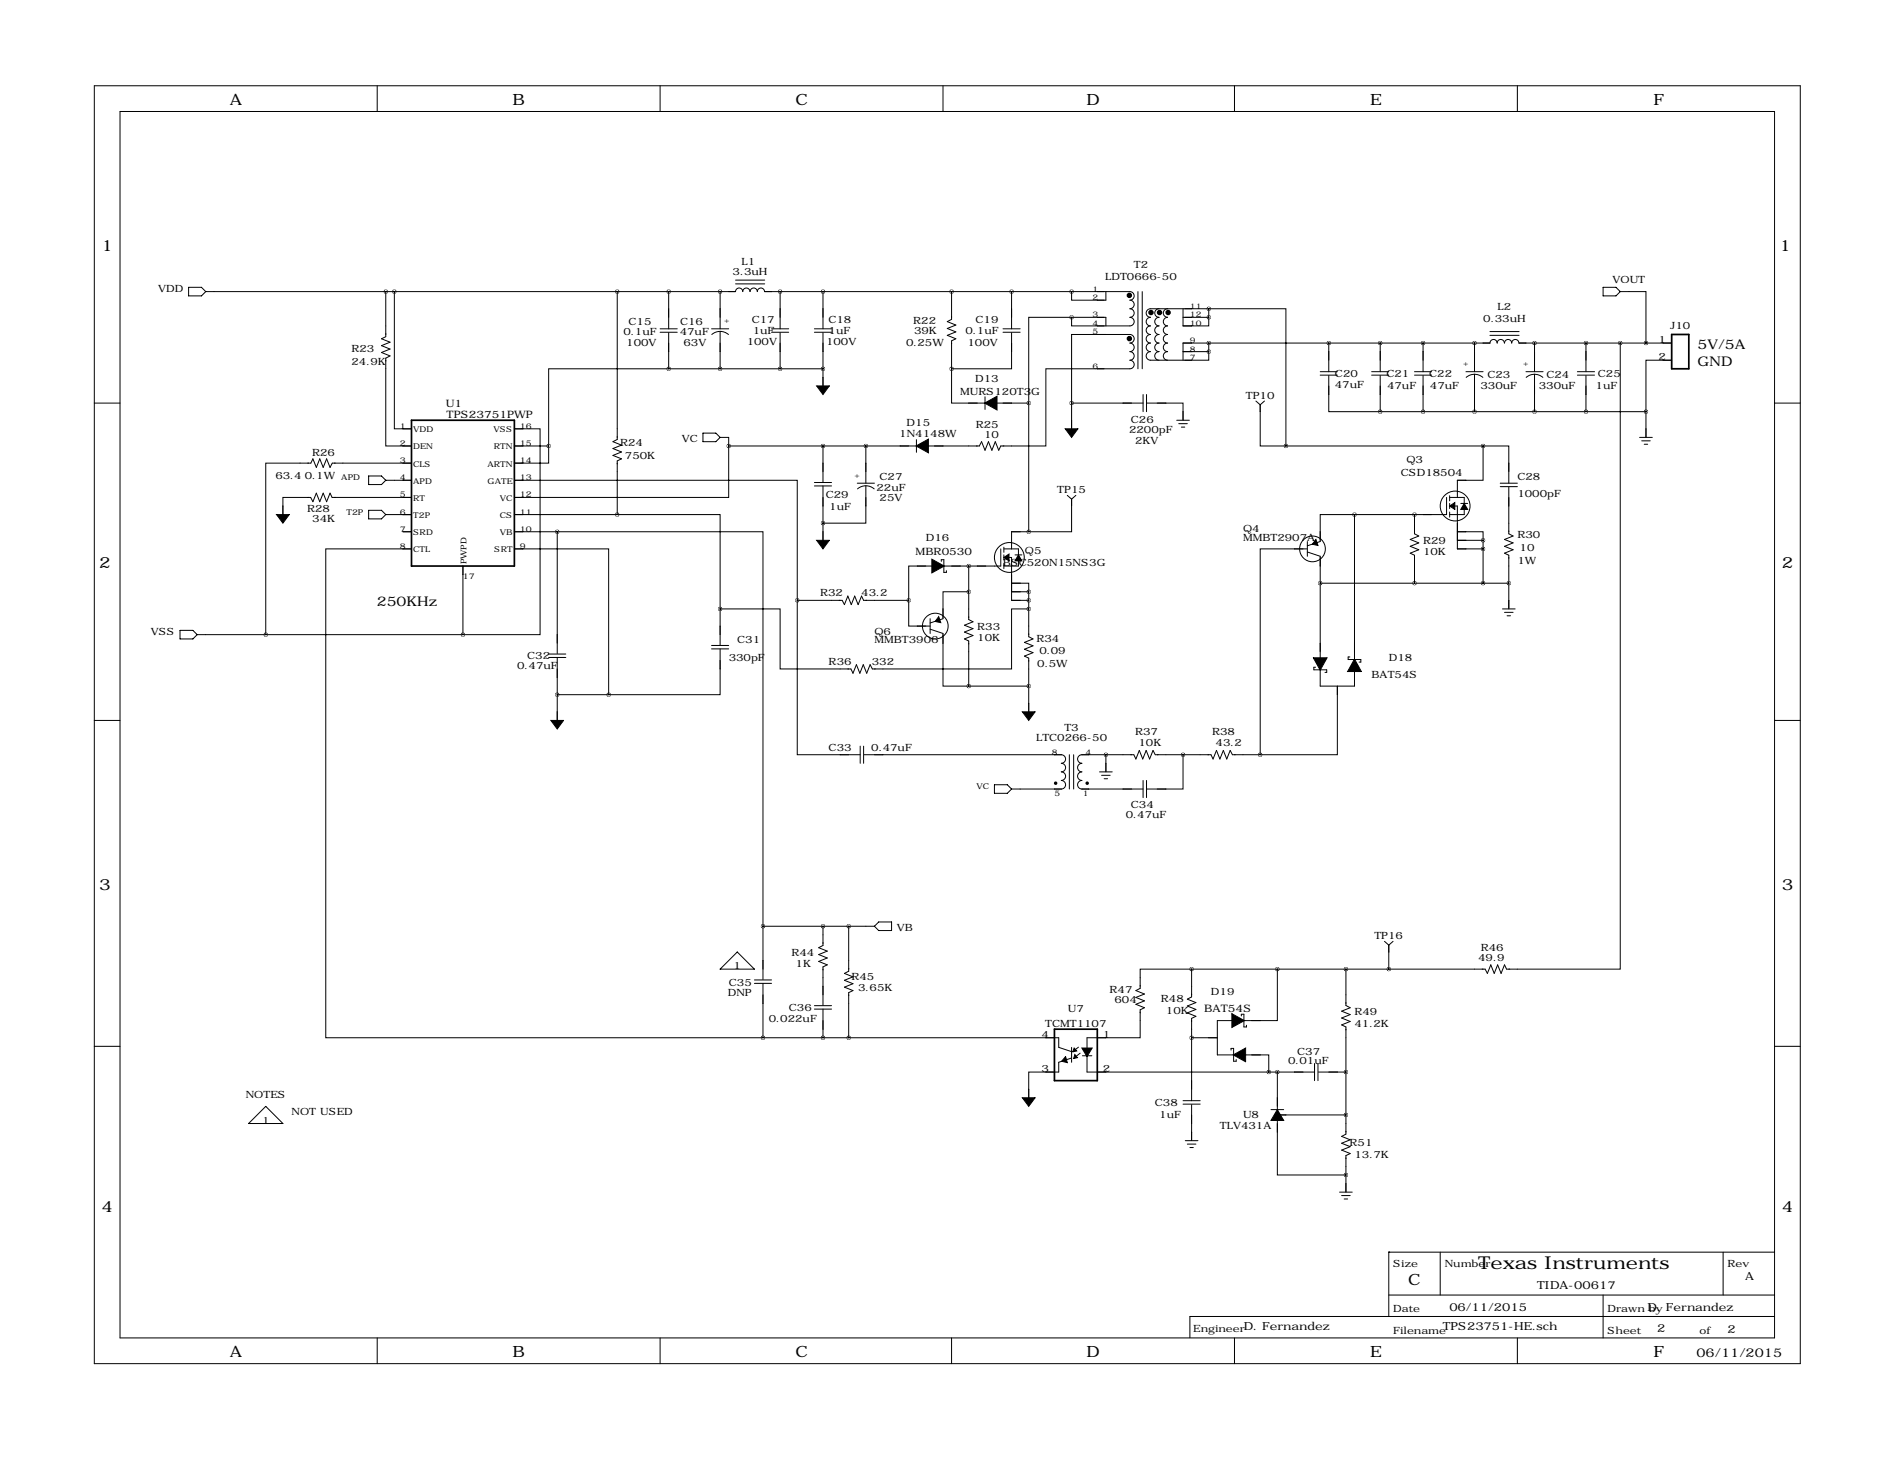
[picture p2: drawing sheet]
<svg xmlns="http://www.w3.org/2000/svg" width="559mm" height="432mm" viewBox="0 0 559 432" stroke-linecap="round" stroke-linejoin="round" font-family="sans-serif">
<g fill="none" stroke="#000" stroke-width=".3">
<path d="M27.9 25.4h505.5v378.5h-505.5zM35.6 33h490.2v363.2h-490.2zM111.8 25.4v7.6M195.6 25.4v7.6M279.4 25.4v7.6M365.8 25.4v7.6M449.6 25.4v7.6M55.9 85.1h3.8l1.3 1.3-1.3 1.2h-3.8zM61 86.4h156.9a1.07 1.07 0 0 1 1.1-1.1 1.07 1.07 0 0 1 1.1 1.1 1.07 1.07 0 0 1 1-1.1 1.07 1.07 0 0 1 1.1 1.1 1.09 1.09 0 0 1 1.1-1.1 1.09 1.09 0 0 1 1.1 1.1 1.07 1.07 0 0 1 1.1-1.1 1.07 1.07 0 0 1 1 1.1h108.3a1.27 1.27 0 0 1 1.2 1.2 1.27 1.27 0 0 1-1.2 1.3 1.27 1.27 0 0 1 1.2 1.3 1.27 1.27 0 0 1-1.2 1.2 1.27 1.27 0 0 1 1.2 1.3 1.27 1.27 0 0 1-1.2 1.3 1.27 1.27 0 0 1 1.2 1.3 1.27 1.27 0 0 1-1.2 1.2h-17.3v-2.5M114.3 86.4v13.3l-1.3 .6 2.6 1-2.6 1.1 2.6 1-2.6 1 2.6 1-1.3 .7v26h7.6M116.8 86.4v40.6h5.1M182.9 86.4v43.7l-1.3 .7 2.5 1-2.5 1 2.5 1.1-2.5 1 2.5 1-1.2 .6v15.9"/>
<path d="M195.6 97.4h5.1M195.6 98.4h5.1M198.1 86.4v11M198.1 98.6v10.6M210.8 97.4h5.1M210.9 99.1a3.8 3.8 0 0 1 4.9 0M213.4 86.4v11M213.4 98.1v11.1M217.9 84.1h8.7M217.9 83h8.7M228.6 97.4h5.1M228.6 98.4h5.1"/>
<path d="M231.1 86.4v11M231.1 98.6v10.6M241.3 97.4h5.1M241.3 98.4h5.1M243.8 86.4v11M243.8 98.6v16.2M281.9 86.4v8.2l-1.2 .6 2.5 1.1-2.5 1 2.5 1-2.5 1 2.5 1-1.3 .6v8.3M297.2 97.4h5.1M297.2 98.4h5.1M299.7 98.6v10.6h-17.8M299.7 86.4v11M317.5 86.4v2.5h10.2v-2.5"/>
<path d="M317.5 94h-12.7v25.4M317.5 94h10.2v2.5M337.2 86.4v22.8M338.4 86.4v22.8M343.4 91.4a1.27 1.27 0 0 0-1.3 1.3 1.27 1.27 0 0 0 1.3 1.3 1.27 1.27 0 0 0-1.3 1.3 1.27 1.27 0 0 0 1.3 1.2 1.27 1.27 0 0 0-1.3 1.3 1.27 1.27 0 0 0 1.3 1.3 1.27 1.27 0 0 0-1.3 1.2 1.27 1.27 0 0 0 1.3 1.3 1.27 1.27 0 0 0-1.3 1.3 1.27 1.27 0 0 0 1.3 1.2 1.27 1.27 0 0 0-1.3 1.3 1.27 1.27 0 0 0 1.3 1.3M345.9 91.4a1.27 1.27 0 0 0-1.2 1.3 1.27 1.27 0 0 0 1.2 1.3 1.27 1.27 0 0 0-1.2 1.3 1.27 1.27 0 0 0 1.2 1.2 1.27 1.27 0 0 0-1.2 1.3 1.27 1.27 0 0 0 1.2 1.3 1.27 1.27 0 0 0-1.2 1.2 1.27 1.27 0 0 0 1.2 1.3 1.27 1.27 0 0 0-1.2 1.3 1.27 1.27 0 0 0 1.2 1.2 1.27 1.27 0 0 0-1.2 1.3 1.27 1.27 0 0 0 1.2 1.3M350.5 91.4v5.1h7.6v-2.5M350.5 94h7.6M358.1 91.4h-17.2a1.27 1.27 0 0 0-1.3 1.3 1.27 1.27 0 0 0 1.3 1.3 1.27 1.27 0 0 0-1.3 1.3 1.27 1.27 0 0 0 1.3 1.2 1.27 1.27 0 0 0-1.3 1.3 1.27 1.27 0 0 0 1.3 1.3 1.27 1.27 0 0 0-1.3 1.2 1.27 1.27 0 0 0 1.3 1.3 1.27 1.27 0 0 0-1.3 1.3 1.27 1.27 0 0 0 1.3 1.2 1.27 1.27 0 0 0-1.3 1.3 1.27 1.27 0 0 0 1.3 1.3h17.2v-2.6M358.1 91.4h22.9v40.7M358.1 91.4v2.6M441.5 99.3h8.6"/>
<path d="M441.5 98.2h8.6M475 85.1h3.8l1.3 1.3-1.3 1.2h-3.8zM480.1 86.4h7.6v15.2M27.9 119.4h7.7M198.1 109.2h-35.5v22.9M198.1 109.2h45.7M281.9 109.2v10.2h22.9M291.8 117.5v3.8M304.8 119.4v38.1M317.5 119.4v-20.3h17.3a1.27 1.27 0 0 1 1.2 1.2 1.27 1.27 0 0 1-1.2 1.3 1.27 1.27 0 0 1 1.2 1.3 1.27 1.27 0 0 1-1.2 1.2 1.27 1.27 0 0 1 1.2 1.3 1.27 1.27 0 0 1-1.2 1.3 1.27 1.27 0 0 1 1.2 1.3 1.27 1.27 0 0 1-1.2 1.2h-24.9v22.9h-13.4l-.6 1.2-1-2.5-1 2.5-1-2.5-1.1 2.5-1-2.5-.6 1.3h-74.3M317.5 119.4h21.2M317.5 119.4v8.1"/>
<path d="M338.7 116.8v5.1M339.7 116.8v5.1M339.9 119.4h10.6v5.1M350.5 104.1h7.6M358.1 101.6v2.5M372.1 118.8l1.3 1.1M373.4 119.9v12.2h7.6M374.6 118.8l-1.2 1.1M391.2 110.1h5M391.2 111.1h5M393.7 111.3v10.6h15.2M393.7 101.6v8.5"/>
<path d="M406.4 110.1h5.1M406.4 111.1h5.1M408.9 101.6v8.5M408.9 111.3v10.6M419.1 110.1h5.1M419.1 111.1h5.1M421.6 101.6v8.5M421.6 111.3v10.6M434.3 110.1h5.1M434.4 111.8a3.8 3.8 0 0 1 5 0M436.9 101.6v8.5M436.9 110.8v11.1"/>
<path d="M445.7 101.6a1.07 1.07 0 0 0-1-1.1 1.07 1.07 0 0 0-1.1 1.1 1.07 1.07 0 0 0-1.1-1.1 1.07 1.07 0 0 0-1 1.1h-91v5.1M445.8 101.6a1.07 1.07 0 0 1 1-1.1 1.07 1.07 0 0 1 1.1 1.1 1.07 1.07 0 0 1 1.1-1.1 1.07 1.07 0 0 1 1 1.1h45.3M452.1 110.1h5.1M452.2 111.8a3.8 3.8 0 0 1 4.9 0M454.7 101.6v8.5M454.7 110.8v11.1M467.4 110.1h5M467.4 111.1h5M469.9 101.6v8.5M469.9 111.3v10.6M480.1 101.6v185.4h-33.7l-.6-1.2-1 2.5-1.1-2.5-1 2.5-1-2.5-1 2.5-.7-1.3h-86.9M495.3 106.7h-7.6v15.2"/>
<path d="M525.8 119.4h7.6M121.9 137.2h-23.4l-.7 1.2-1-2.5-1 2.5-1.1-2.5-1 2.5-1-2.5-.6 1.3h-13.4v50.8M152.4 127h7.6v61h-22.8M152.4 132.1h10.2M162.6 132.1v5.1h-10.2M208.3 128.3h3.8l1.3 1.2-1.3 1.3h-3.8zM213.4 129.5h2.5v2.6M215.9 132.1v15.2h-63.5M243.8 132.1v10.6M256.5 132.1v11M271.5 130.2v3.8M348.6 124.5h3.8"/>
<path d="M349.2 125.5h2.6M350 126.5h1M381 132.1h58.4M408.9 121.9h78.8M439.4 132.1h7.6v11M439.4 132.1v10.1h-7.6v5.1M485.8 129.5h3.8M486.4 130.6h2.5M487.2 131.6h1M487.7 121.9v7.6M109.2 141h3.8l1.3 1.2-1.3 1.3h-3.8zM109.2 151.1h3.8l1.3 1.3-1.3 1.3h-3.8z"/>
<path d="M114.3 152.4h7.6M114.3 142.2h7.6M119.4 157.5h2.5M121.9 147.3h-23.5l-.6-1.3-1 2.6-1-2.6-1.1 2.6-1-2.6-1 2.6-.7-1.3h-8.2v5.6M152.4 142.2h83.8v35.6M152.4 157.5h12.7M152.4 152.4h30.5M165.1 157.5h61v116.8M165.1 157.5v36M182.9 152.4h30.5v27.9M241.3 143.9h5.1M241.3 142.9h5.1"/>
<path d="M243.8 143.9v16.6M254 143.1h5.1M254.1 144.8a3.8 3.8 0 0 1 4.9 0M256.5 143.8v11.1h-12.7M304.8 157.5h-5.1v5.1M316.2 146.7l1.3 1.1M317.5 147.8v9.7h-12.7M318.8 146.7l-1.3 1.1M401.3 152.4h-10.1v8l-3.9 1.2M401.3 152.4v50.8h-10.1v-38.5l-3.9-1.2M419.1 152.4v5.7l1.3 .7-2.6 1 2.6 1-2.6 1 2.6 1-2.6 1 1.3 .6v8.3M428.6 147.3v5.1h-27.3"/>
<path d="M429.5 149.9h2.3v12.7h7.6M429.5 146.8v1.5M429.5 149.1v1.5M429.5 151.6v1.6M429.6 147.3h4.2v1.8M431.8 157.5h7.6v2.5M432.8 149.1h2M433.8 150.9v1.5h-4.2M444.5 143.1h5.1M444.5 144.1h5.1M447 144.3v13.8l1.3 .7-2.5 1 2.5 1-2.5 1 2.5 1-2.5 1 1.2 .6v15.9M121.9 162.6h-25.4v144.7h129.6"/>
<path d="M137.2 167.6v20.4M152.4 162.6h27.9v43.1M236.2 177.8v45.7h18.7M236.2 177.8h13.3l.7 1.3 1-2.6 1 2.6 1-2.6 1.1 2.6 1-2.6 .6 1.3h13.3M269.2 177.8v7.6h6.4M278.9 166.3v-.5h.8v3.7h.7v-.5M287 175.3h-7.6v7.9l-3.8 1.3M287 167.6v15.9l1.3 .6-2.5 1.1 2.5 1-2.5 1 2.5 1-2.5 1 1.2 .6v13.4M296.5 162.6v5h-27.3v10.2M297.4 165.1h2.3v12.7h5.1M297.4 162.1v1.5M297.4 164.3v1.6"/>
<path d="M297.4 166.9v1.5M297.5 162.6h4.3v1.7M299.7 172.7h5.1v2.6M299.7 175.3h5.1M300.7 164.3h2.1M301.8 166.1v1.5h-4.3M304.8 175.3v13.3l1.3 .6-2.6 1 2.6 1.1-2.6 1 2.6 1-2.6 1 1.3 .6v16.4M387.3 162.6h-13.9v60.9M387.3 160.4v4.3M391.2 172.7h55.8M431.8 160h7.6M439.4 160v12.7"/>
<path d="M53.3 186.7h3.8l1.3 1.3-1.3 1.2h-3.8zM58.4 188h78.8M162.6 194.7h5M162.6 193.7h5M165.1 194.7v19.2M210.8 192.2h5.1M210.8 191.2h5.1M213.4 180.3h17.7v17.8h21l.6 1.3 1-2.6 1.1 2.6 1-2.6 1 2.6 1-2.6 .7 1.3h41.2v-17.8h5.1M213.4 192.2v13.5h-33.1M213.4 180.3v10.7M275.6 186.3l3.8 1.3v15.6h7.6M275.6 183.2v4.4"/>
<path d="M389.8 197.6h-.5v.8h3.8v.7h-.5M399.9 194.6h-.5v.7h3.8v.8h-.5M445.2 180.3h3.7M445.8 181.4h2.5M446.5 182.4h1M27.9 213.4h7.7M165.1 205.7h15.2M287 203.2h17.8M396.2 203.2v20.3h-22.8M525.8 213.4h7.6M254.9 221v5.1M255.9 221v5.1"/>
<path d="M256 223.5h58.5a1.27 1.27 0 0 1 1.2 1.3 1.27 1.27 0 0 1-1.2 1.3 1.27 1.27 0 0 1 1.2 1.2 1.27 1.27 0 0 1-1.2 1.3 1.27 1.27 0 0 1 1.2 1.3 1.27 1.27 0 0 1-1.2 1.2 1.27 1.27 0 0 1 1.2 1.3 1.27 1.27 0 0 1-1.2 1.3h-14.8M294.6 232.4h3.8l1.3 1.3-1.3 1.2h-3.8zM316.8 223.5v10.2M318.1 223.5v10.2M325.8 228.6h3.7M326.4 229.6h2.5M327.2 230.6h1M327.7 223.5v5.1M338.7 231.1v5.1M339.7 231.1v5.1M350.5 223.5v10.2h-10.6M373.4 223.5h-8.2l-.7-1.3-1 2.6-1-2.6-1.1 2.6-1-2.6-1 2.6-.6-1.3h-16.5l-.7-1.3-1 2.6-1-2.6-1 2.6-1-2.6-1.1 2.6-.6-1.3h-15.4a1.27 1.27 0 0 0-1.2 1.3 1.27 1.27 0 0 0 1.2 1.3 1.27 1.27 0 0 0-1.2 1.2 1.27 1.27 0 0 0 1.2 1.3 1.27 1.27 0 0 0-1.2 1.3 1.27 1.27 0 0 0 1.2 1.2 1.27 1.27 0 0 0-1.2 1.3 1.27 1.27 0 0 0 1.2 1.3h18.2"/>
<path d="M226.1 274.3v15.8M226.1 274.3h33M243.8 274.3v5.7l-1.2 .7 2.5 1-2.5 1 2.5 1-2.5 1 2.5 1.1-1.3 .6v11.3M251.5 274.3v13.3l-1.3 .7 2.5 1-2.5 1 2.5 1-2.5 1.1 2.5 1-1.2 .6v13.3M260.3 273h3.9v2.6h-3.9l-1.2-1.3zM410.2 278.8l1.3 1.1M411.5 279.9v7.1M412.7 278.8l-1.2 1.1M213.4 287l5-5.1 5.1 5.1zM223.5 291.2h5.1M223.5 290.2h5.1M226.1 291.2v16.1"/>
<path d="M241.3 298.9h5.1M241.3 297.8h5.1M243.8 298.9v8.4M353.1 287h-15.3v5.7l-1.3 .7 2.6 1-2.6 1 2.6 1-2.6 1 2.6 1-1.3 .7v8.2h-15.7v10.2h67.4M353.1 287v8.2l-1.3 .7 2.5 1-2.5 1 2.5 1.1-2.5 1 2.5 1-1.2 .6v24.4M378.5 287v15.3h-17.8v10.1h15.2v5.1M398.8 287v10.8l1.2 .6-2.5 1.1 2.5 1-2.5 1 2.5 1-2.5 1 1.3 .6v31.8l-1.3 .6 2.5 1.1-2.5 1 2.5 1-2.5 1 2.5 1-1.2 .6v10.9M27.9 309.9h7.7M226.1 307.3h87.6v2.9l3.8 1.3M317.5 313.3l-3.8 1.3v2.9h-8.9v8.1M317.5 310.2v4.4M319.5 310.1l-1.2 .9"/>
<path d="M320 311.9l-1.5 1.2M320.7 312.7h2.8M353.1 307.3h7.6M364.7 311v-.5h.8v3.8h.8v-.5M367.8 300.9v-.5h.8v3.7h.7v-.5M378.5 317.5v11.1M389.5 315v5M390.5 315v5M390.7 317.5h8.1M525.8 309.9h7.6M78.7 327.7l5.1 5h-10.1zM350.5 326h5.1"/>
<path d="M350.5 327h5.1M351.2 337.8h3.7M351.8 338.8h2.5M352.6 339.9h1M353.1 327.2v10.6M376.6 328.6h3.7M378.5 331.8v16.2h20.3M378.5 330.2h20.3M396.9 353.1h3.8M397.5 354.1h2.5M398.3 355.1h1M411.5 370.8h.1"/>
<path d="M411.5 370.8v19.1M411.5 370.8h114.3M426.7 370.8v12.7M510.5 370.8v12.7M111.8 396.2v7.7M195.6 396.2v7.7M281.9 396.2v7.7M365.8 396.2v7.7M411.5 383.5h114.3M449.6 396.2v7.7M475 383.5v12.7M525.8 389.9h-173.2v6.3"/>
<circle cx="431.1" cy="149.9" r="4.4"/>
<circle cx="299.1" cy="165.1" r="4.4"/>
<circle cx="388.9" cy="162.6" r="3.8"/>
<circle cx="277.1" cy="185.4" r="3.8"/>
</g>
<g fill="#000" stroke="#000" stroke-width=".3">
<path d="M242 114.3h3.7l-1.9 2.5zM291.7 119.4l3.7-2.1v4.1zM271.4 132.1l3.7-2.1v4.1zM315.6 127h3.8l-1.9 2.5zM81.9 152.4h3.8l-1.9 2.5zM429.5 149.9l1.5-1.1v2.1zM433.8 149.1l1 1.8h-2zM242 160h3.7l-1.9 2.6zM276.1 165.6l3.7 2-3.7 2.1zM297.4 165.1l1.6-1v2zM301.8 164.3l1 1.8h-2.1zM389.9 159.8l.6 1.7-1.7-.3z"/>
<path d="M278.1 182.6l.6 1.8-1.6-.4zM389.1 194.8h4.1l-2 3.7zM401.3 195.2l2.1 3.7h-4.1zM163.2 213.4h3.8l-1.9 2.5zM302.9 210.8h3.8l-1.9 2.6zM315.7 312.9l.5 1.8-1.6-.4zM318.3 310.4l.7 .9-1.1 .2zM318.5 312.3l.7 .9-1.1 .3zM320.5 310.4h3.1l-1.5 2.5zM365 300.2l3.7 2.1-3.7 2zM365.4 312.4l3.7-2v4.1zM302.9 325.1h3.8l-1.9 2.6z"/>
<path d="M378.5 328.6l1.8 3.2h-3.7z"/>
</g>
<g fill="none" stroke="#000" stroke-width=".51">
<path d="M495.3 99.1h5.1v10.1h-5.1zM121.9 124.5h30.5v43.1h-30.5zM312.4 304.8h12.7v15.2h-12.7z"/>
<circle cx="312.8" cy="232" r=".25"/>
<circle cx="322.1" cy="232" r=".25"/>
</g>
<g fill="#000">
<circle cx="431.8" cy="152.4" r=".25"/>
<circle cx="299.7" cy="167.6" r=".25"/>
</g>
<g fill="none" stroke="#000" stroke-width=".89">
<circle cx="334.6" cy="87.5" r=".36"/>
<circle cx="341" cy="92.6" r=".36"/>
<circle cx="343.6" cy="92.6" r=".36"/>
<circle cx="346.1" cy="92.6" r=".36"/>
<circle cx="334.6" cy="100.3" r=".36"/>
</g>
<path d="M243.8 307.3a.05 .05 0 0 0 .1 0 .05 .05 0 0 0-.1 0zM251.4 307.3a.05 .05 0 0 0 .1 0 .05 .05 0 0 0-.1 0zM281.9 109.2a.05 .05 0 0 0 .1 0 .05 .05 0 0 0-.1 0zM353 287a.05 .05 0 0 0 .1 0 .05 .05 0 0 0-.1 0zM398.7 287a.05 .05 0 0 0 .1 0 .05 .05 0 0 0-.1 0zM421.6 101.6a.05 .05 0 0 0 .1 0 .05 .05 0 0 0-.1 0zM408.9 101.6a.05 .05 0 0 0 .1 0 .05 .05 0 0 0-.1 0zM398.7 330.2a.05 .05 0 0 0 .1 0 .05 .05 0 0 0-.1 0zM243.8 274.3a.05 .05 0 0 0 .1 0 .05 .05 0 0 0-.1 0zM198.1 86.4a.05 .05 0 0 0 .1 0 .05 .05 0 0 0-.1 0zM398.7 348a.05 .05 0 0 0 .1 0 .05 .05 0 0 0-.1 0zM231.1 86.4a.05 .05 0 0 0 .1 0 .05 .05 0 0 0-.1 0zM213.3 86.4a.05 .05 0 0 0 .1 0 .05 .05 0 0 0-.1 0zM454.6 101.6a.05 .05 0 0 0 .1 0 .05 .05 0 0 0-.1 0zM436.8 101.6a.05 .05 0 0 0 .1 0 .05 .05 0 0 0-.1 0zM408.9 121.9a.05 .05 0 0 0 .1 0 .05 .05 0 0 0-.1 0zM421.6 121.9a.05 .05 0 0 0 .1 0 .05 .05 0 0 0-.1 0zM436.8 121.9a.05 .05 0 0 0 .1 0 .05 .05 0 0 0-.1 0zM454.6 121.9a.05 .05 0 0 0 .1 0 .05 .05 0 0 0-.1 0zM480 101.6a.05 .05 0 0 0 .1 0 .05 .05 0 0 0-.1 0zM487.6 101.6a.05 .05 0 0 0 .1 0 .05 .05 0 0 0-.1 0zM299.7 86.4a.05 .05 0 0 0 .1 0 .05 .05 0 0 0-.1 0zM281.9 86.4a.05 .05 0 0 0 .1 0 .05 .05 0 0 0-.1 0zM256.5 132.1a.05 .05 0 0 0 .1 0 .05 .05 0 0 0-.1 0zM243.8 86.4a.05 .05 0 0 0 .1 0 .05 .05 0 0 0-.1 0zM213.3 109.2a.05 .05 0 0 0 .1 0 .05 .05 0 0 0-.1 0zM231.1 109.2a.05 .05 0 0 0 .1 0 .05 .05 0 0 0-.1 0zM243.8 109.2a.05 .05 0 0 0 .1 0 .05 .05 0 0 0-.1 0zM198.1 109.2a.05 .05 0 0 0 .1 0 .05 .05 0 0 0-.1 0zM226 307.3a.05 .05 0 0 0 .1 0 .05 .05 0 0 0-.1 0zM226 274.3a.05 .05 0 0 0 .1 0 .05 .05 0 0 0-.1 0zM251.4 274.3a.05 .05 0 0 0 .1 0 .05 .05 0 0 0-.1 0zM358.1 101.6a.05 .05 0 0 0 .1 0 .05 .05 0 0 0-.1 0zM358.1 104.1a.05 .05 0 0 0 .1 0 .05 .05 0 0 0-.1 0zM439.4 160a.05 .05 0 0 0 .1 0 .05 .05 0 0 0-.1 0zM439.4 172.7a.05 .05 0 0 0 .1 0 .05 .05 0 0 0-.1 0zM439.4 162.6a.05 .05 0 0 0 .1 0 .05 .05 0 0 0-.1 0zM447 172.7a.05 .05 0 0 0 .1 0 .05 .05 0 0 0-.1 0zM439.4 132.1a.05 .05 0 0 0 .1 0 .05 .05 0 0 0-.1 0zM327.6 223.5a.05 .05 0 0 0 .1 0 .05 .05 0 0 0-.1 0zM350.5 223.5a.05 .05 0 0 0 .1 0 .05 .05 0 0 0-.1 0zM487.6 121.9a.05 .05 0 0 0 .1 0 .05 .05 0 0 0-.1 0zM353 307.3a.05 .05 0 0 0 .1 0 .05 .05 0 0 0-.1 0zM378.4 287a.05 .05 0 0 0 .1 0 .05 .05 0 0 0-.1 0zM375.9 317.5a.05 .05 0 0 0 .1 0 .05 .05 0 0 0-.1 0zM287 167.6a.05 .05 0 0 0 .1 0 .05 .05 0 0 0-.1 0zM373.3 223.5a.05 .05 0 0 0 .1 0 .05 .05 0 0 0-.1 0zM358.1 91.4a.05 .05 0 0 0 .1 0 .05 .05 0 0 0-.1 0zM358.1 94a.05 .05 0 0 0 .1 0 .05 .05 0 0 0-.1 0zM391.1 172.7a.05 .05 0 0 0 .1 0 .05 .05 0 0 0-.1 0zM401.3 152.4a.05 .05 0 0 0 .1 0 .05 .05 0 0 0-.1 0zM411.4 287a.05 .05 0 0 0 .1 0 .05 .05 0 0 0-.1 0zM243.8 132.1a.05 .05 0 0 0 .1 0 .05 .05 0 0 0-.1 0zM243.8 154.9a.05 .05 0 0 0 .1 0 .05 .05 0 0 0-.1 0zM182.8 86.4a.05 .05 0 0 0 .1 0 .05 .05 0 0 0-.1 0zM287 175.3a.05 .05 0 0 0 .1 0 .05 .05 0 0 0-.1 0zM287 203.2a.05 .05 0 0 0 .1 0 .05 .05 0 0 0-.1 0zM269.2 177.8a.05 .05 0 0 0 .1 0 .05 .05 0 0 0-.1 0zM236.2 177.8a.05 .05 0 0 0 .1 0 .05 .05 0 0 0-.1 0zM213.3 180.3a.05 .05 0 0 0 .1 0 .05 .05 0 0 0-.1 0zM398.7 317.5a.05 .05 0 0 0 .1 0 .05 .05 0 0 0-.1 0zM378.4 317.5a.05 .05 0 0 0 .1 0 .05 .05 0 0 0-.1 0zM116.8 86.4a.05 .05 0 0 0 .1 0 .05 .05 0 0 0-.1 0zM78.7 188a.05 .05 0 0 0 .1 0 .05 .05 0 0 0-.1 0zM180.3 205.7a.05 .05 0 0 0 .1 0 .05 .05 0 0 0-.1 0zM182.8 152.4a.05 .05 0 0 0 .1 0 .05 .05 0 0 0-.1 0zM162.5 132.1a.05 .05 0 0 0 .1 0 .05 .05 0 0 0-.1 0zM137.1 188a.05 .05 0 0 0 .1 0 .05 .05 0 0 0-.1 0z" fill="#000" stroke="#000" stroke-width="1.1"/>
<text font-size="5.3" x="438" y="375.7">Texas Instruments</text>
<g font-size="4.6">
<text x="68.1" y="31.2">A</text>
<text x="151.9" y="31.2">B</text>
<text x="235.7" y="31.2">C</text>
<text x="321.9" y="31.2">D</text>
<text x="406" y="31.2">E</text>
<text x="490" y="31.2">F</text>
<text x="30.1" y="74.4">1</text>
<text x="527.3" y="74.4">1</text>
<text x="29.4" y="168.3">2</text>
<text x="527.9" y="168.3">2</text>
<text x="29.4" y="263.6">3</text>
<text x="527.9" y="263.6">3</text>
<text x="30.1" y="358.8">4</text>
<text x="527.9" y="358.8">4</text>
<text x="417.3" y="380.5">C</text>
<text x="68.1" y="402">A</text>
<text x="151.9" y="402">B</text>
<text x="235.7" y="402">C</text>
<text x="321.9" y="402">D</text>
<text x="406" y="402">E</text>
<text x="490" y="402">F</text>
</g>
<g font-size="4">
<text x="502.9" y="103.3">5V/5A</text>
<text x="502.9" y="108.4">GND</text>
<text x="111.6" y="179.5">250KHz</text>
</g>
<text font-size="3.6" x="502.7" y="401.8">06/11/2015</text>
<g font-size="3.3">
<text x="455.5" y="381.7">TIDA-00617</text>
<text x="517.1" y="379.1">A</text>
<text x="429.4" y="388.3">06/11/2015</text>
<text x="488.1" y="388.3">D. Fernandez</text>
<text x="427.5" y="393.9">TPS23751-HE.sch</text>
<text x="491" y="394.4">2</text>
<text x="511.9" y="394.6">2</text>
</g>
<text font-size="3.1" x="356.8" y="299.9">BAT54S</text>
<g font-size="3">
<text x="217.1" y="81.5">3.3uH</text>
<text x="219.7" y="78.5">L1</text>
<text x="327.5" y="82.8">LDT0666-50</text>
<text x="336" y="79.2">T2</text>
<text x="477.8" y="83.8">VOUT</text>
<text x="46.9" y="86.4">VDD</text>
<text x="222.8" y="95.8">C17</text>
<text x="245.4" y="95.8">C18</text>
<text x="289.1" y="95.8">C19</text>
<text x="439.5" y="95.3">0.33uH</text>
<text x="443.7" y="91.7">L2</text>
<text x="184.7" y="99.3">0.1uF</text>
<text x="186.2" y="96.3">C15</text>
<text x="201.4" y="99.3">47uF</text>
<text x="201.5" y="96.3">C16</text>
<text x="223" y="98.8">1uF</text>
<text x="245.5" y="98.8">1uF</text>
<text x="270.6" y="96">R22</text>
<text x="270.8" y="99.1">39K</text>
<text x="286.1" y="99.1">0.1uF</text>
<text x="491.4" y="101.6">1</text>
<text x="494.9" y="97.5">J10</text>
<text x="104.1" y="104.2">R23</text>
<text x="104.1" y="108">24.9K</text>
<text x="185.6" y="102.4">100V</text>
<text x="202.5" y="102.4">63V</text>
<text x="221.2" y="102.2">100V</text>
<text x="244.7" y="102.2">100V</text>
<text x="268.4" y="102.4">0.25W</text>
<text x="286.7" y="102.4">100V</text>
<text x="491.4" y="106.7">2</text>
<text x="288.9" y="113.1">D13</text>
<text x="395.5" y="111.5">C20</text>
<text x="410.8" y="111.8">C21</text>
<text x="423.5" y="111.8">C22</text>
<text x="440.7" y="112">C23</text>
<text x="458.2" y="112">C24</text>
<text x="473.5" y="111.8">C25</text>
<text x="284.5" y="116.8">MURS120T3G</text>
<text x="369.1" y="118.1">TP10</text>
<text x="395.5" y="114.8">47uF</text>
<text x="411" y="115.1">47uF</text>
<text x="423.7" y="115.1">47uF</text>
<text x="438.7" y="115.1">330uF</text>
<text x="455.9" y="115.3">330uF</text>
<text x="472.8" y="115.1">1uF</text>
<text x="132.1" y="120.4">U1</text>
<text x="132.3" y="123.7">TPS23751PWP</text>
<text x="335.1" y="125.3">C26</text>
<text x="202" y="130.8">VC</text>
<text x="266.4" y="129.5">1N4148W</text>
<text x="268.6" y="126.3">D15</text>
<text x="289.1" y="126.8">R25</text>
<text x="291.6" y="129.8">10</text>
<text x="334.5" y="128.3">2200pF</text>
<text x="336.3" y="131.6">2KV</text>
<text x="92.5" y="135.1">R26</text>
<text x="183.7" y="132.1">R24</text>
<text x="185.2" y="135.9">750K</text>
<text x="416.7" y="137.2">Q3</text>
<text x="81.6" y="141.7">63.4</text>
<text x="90.3" y="141.7">0.1W</text>
<text x="260.6" y="142.2">C27</text>
<text x="415" y="141">CSD18504</text>
<text x="449.6" y="142.2">C28</text>
<text x="244.7" y="147.4">C29</text>
<text x="259.7" y="145.4">22uF</text>
<text x="260.6" y="148.3">25V</text>
<text x="313.3" y="146.1">TP15</text>
<text x="449.6" y="147.3">1000pF</text>
<text x="91" y="151.6">R28</text>
<text x="92.5" y="154.7">34K</text>
<text x="245.7" y="151.2">1uF</text>
<text x="274.3" y="160.1">D16</text>
<text x="368.3" y="157.5">Q4</text>
<text x="368.3" y="160.1">MMBT2907A</text>
<text x="421.6" y="161">R29</text>
<text x="449.6" y="159.4">R30</text>
<text x="271.3" y="164.4">MBR0530</text>
<text x="297.1" y="167.6">BSC520N15NS3G</text>
<text x="303.7" y="164.1">Q5</text>
<text x="421.6" y="164.3">10K</text>
<text x="449.6" y="167">1W</text>
<text x="450.2" y="163.2">10</text>
<text x="243" y="176.6">R32</text>
<text x="255.2" y="176.6">43.2</text>
<text x="44.7" y="188">VSS</text>
<text x="218.4" y="190.6">C31</text>
<text x="259.1" y="188">Q6</text>
<text x="259.1" y="190.6">MMBT3906</text>
<text x="289.6" y="186.4">R33</text>
<text x="289.6" y="189.7">10K</text>
<text x="307.1" y="190">R34</text>
<text x="156.2" y="195.1">C32</text>
<text x="215.9" y="195.6">330pF</text>
<text x="245.5" y="196.9">R36</text>
<text x="258.3" y="196.9">332</text>
<text x="307.3" y="197.5">0.5W</text>
<text x="307.9" y="193.6">0.09</text>
<text x="411.5" y="195.6">D18</text>
<text x="153.2" y="198.1">0.47uF</text>
<text x="406.4" y="200.7">BAT54S</text>
<text x="307" y="219.5">LTC0266-50</text>
<text x="315.4" y="216.5">T3</text>
<text x="336.3" y="217.7">R37</text>
<text x="337.3" y="221">10K</text>
<text x="359.2" y="217.7">R38</text>
<text x="360.2" y="221">43.2</text>
<text x="245.5" y="222.3">C33</text>
<text x="258.1" y="222.3">0.47uF</text>
<text x="335.1" y="239.3">C34</text>
<text x="333.6" y="242.3">0.47uF</text>
<text x="265.7" y="275.6">VB</text>
<text x="407.2" y="278.2">TP16</text>
<text x="438.7" y="281.7">R46</text>
<text x="217.3" y="287.1">1</text>
<text x="234.5" y="283.2">R44</text>
<text x="235.7" y="286.3">1K</text>
<text x="438" y="284.5">49.9</text>
<text x="216" y="291.9">C35</text>
<text x="252.3" y="290.3">R45</text>
<text x="254.3" y="293.4">3.65K</text>
<text x="215.6" y="294.9">DNP</text>
<text x="233.7" y="299.5">C36</text>
<text x="316.4" y="299.7">U7</text>
<text x="328.7" y="294.1">R47</text>
<text x="330.2" y="297.2">604</text>
<text x="344" y="296.7">R48</text>
<text x="358.8" y="294.7">D19</text>
<text x="227.8" y="302.6">0.022uF</text>
<text x="309.7" y="304">TCMT1107</text>
<text x="345.4" y="300.3">10K</text>
<text x="401.3" y="300.7">R49</text>
<text x="401.3" y="304">41.2K</text>
<text x="308.6" y="307.3">4</text>
<text x="326.8" y="307.3">1</text>
<text x="308.6" y="317.5">3</text>
<text x="326.8" y="317.5">2</text>
<text x="381.6" y="315">0.01uF</text>
<text x="384.4" y="312.5">C37</text>
<text x="72.8" y="325.2">NOTES</text>
<text x="342.2" y="327.4">C38</text>
<text x="77.6" y="332.8">1</text>
<text x="86.4" y="330.2">NOT USED</text>
<text x="343.5" y="331">1uF</text>
<text x="361.4" y="334.3">TLV431A</text>
<text x="368.3" y="331">U8</text>
<text x="399.9" y="339.3">R51</text>
<text x="401.3" y="342.9">13.7K</text>
<text x="412.8" y="375.3">Size</text>
<text x="428" y="375.3">Number</text>
<text x="511.9" y="375.3">Rev</text>
<text x="412.8" y="388.6">Date</text>
<text x="476.3" y="388.6">Drawn by</text>
<text x="353.6" y="394.3">EngineerD. Fernandez</text>
<text x="412.8" y="394.9">Filename</text>
<text x="476.3" y="394.9">Sheet</text>
<text x="503.6" y="394.9">of</text>
</g>
<g font-size="2.4">
<text x="118.5" y="127">1</text>
<text x="122.4" y="128">VDD</text>
<text x="146.2" y="128">VSS</text>
<text x="154" y="127">16</text>
<text x="118.5" y="132.1">2</text>
<text x="118.5" y="137.2">3</text>
<text x="122.4" y="133.1">DEN</text>
<text x="146.3" y="133.1">RTN</text>
<text x="154" y="137.2">14</text>
<text x="154" y="132.1">15</text>
<text x="101.1" y="142.2">APD</text>
<text x="118.5" y="142.2">4</text>
<text x="122.4" y="138.2">CLS</text>
<text x="122.4" y="143.3">APD</text>
<text x="144.4" y="143.3">GATE</text>
<text x="144.4" y="138.2">ARTN</text>
<text x="154" y="142.2">13</text>
<text x="118.5" y="147.3">5</text>
<text x="122.4" y="148.4">RT</text>
<text x="148.1" y="148.4">VC</text>
<text x="154" y="147.3">12</text>
<text x="102.7" y="152.4">T2P</text>
<text x="118.5" y="152.4">6</text>
<text x="122.4" y="153.4">T2P</text>
<text x="148.1" y="153.4">CS</text>
<text x="154" y="152.4">11</text>
<text x="118.5" y="157.5">7</text>
<text x="122.4" y="158.5">SRD</text>
<text x="148.1" y="158.5">VB</text>
<text x="154" y="157.5">10</text>
<text x="118.5" y="162.6">8</text>
<text x="122.4" y="163.6">CTL</text>
<text x="138.2" y="167.1" transform="rotate(-90 138.2 167.1)">PWPD</text>
<text x="146.5" y="163.6">SRT</text>
<text x="154" y="162.6">9</text>
<text x="137.2" y="171.3">17</text>
<text x="289.3" y="233.7">VC</text>
</g>
<g font-size="2.3">
<text x="323.7" y="86.4">1</text>
<text x="323.7" y="88.9">2</text>
<text x="214.6" y="95.7">+</text>
<text x="323.7" y="94">3</text>
<text x="352.6" y="91.4">11</text>
<text x="352.6" y="94">12</text>
<text x="323.7" y="96.5">4</text>
<text x="323.7" y="99.1">5</text>
<text x="352.6" y="101.6">9</text>
<text x="352.6" y="96.5">10</text>
<text x="352.6" y="106.7">7</text>
<text x="352.6" y="104.1">8</text>
<text x="323.7" y="109.2">6</text>
<text x="433.5" y="108.4">+</text>
<text x="451.3" y="108.4">+</text>
<text x="253.2" y="141.5">+</text>
<text x="311.7" y="223.5">8</text>
<text x="321.6" y="223.5">4</text>
<text x="312.4" y="235.7">5</text>
<text x="320.9" y="235.7">1</text>
</g>
</svg>
